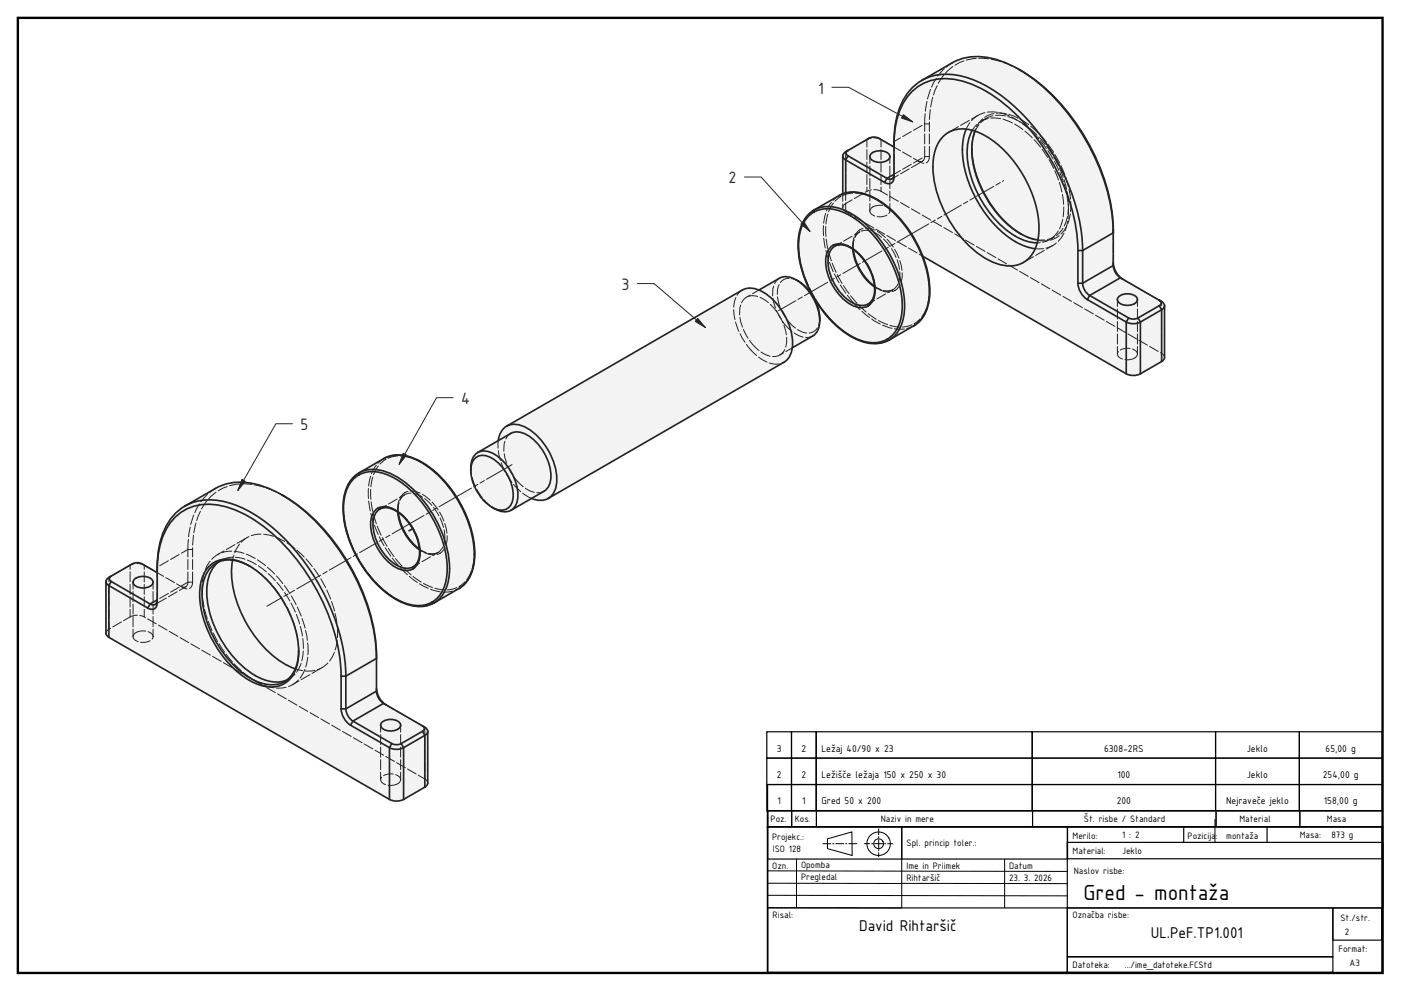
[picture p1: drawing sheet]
<svg xmlns="http://www.w3.org/2000/svg" width="420mm" height="297mm" viewBox="0 0 420 297" stroke-linecap="round" stroke-linejoin="round" font-family="sans-serif">
<path d="M5.4 5.4h409.2v286.2h-409.2z" fill="none" stroke="#000" stroke-width=".71"/>
<path d="M230.2 247.8h184.4v43.8h-184.4zM230.2 243.1v4.7" fill="none" stroke="#000" stroke-width=".5"/>
<g fill="none" stroke="#000" stroke-width=".35">
<path d="M230.2 243h7.1M230.2 247.8h40.2v9.7h-40.2zM237.4 243v4.7M237.6 243h7.1M244.8 243.3v4.2M270.4 247.8h49.7v9.7h-49.7zM309.7 243.3v4.2M320.1 252.5h94.6v19.6h-94.6zM320.2 247.8h94.3v9.6h-94.3zM364.7 243.3v4.2M364.9 243h24.8M389.8 243.3v4.2"/>
<path d="M390 243h24.3M230.2 272.1h89.9v19.3h-89.9zM320.1 272.1h79.6v14.7h-79.6zM399.7 272.1h14.7v9.7h-14.7zM320.1 286.8h79.6v4.6h-79.6z"/>
</g>
<g fill="none" stroke="#000" stroke-width=".3">
<path d="M230.2 235v12.8M230.2 243h7.1M237.4 243v4.7M237.6 243h7.1M238.9 257.3v14.8M244.8 243.3v4.2M245 243h64.5M248.2 251.4l7.3-2 .1 7-7.4-2zM249.3 252.9h-2.6M250.2 252.9h-.6M253.1 252.9h-2.5M254.1 252.9h-.6"/>
<path d="M257 252.9h-2.5M260.9 252.9h-1.7M261.8 252.9h-.5M263.5 255.5v1.4M263.5 248.3v2M263.5 250.7v.5M263.5 251.6v2.6M263.5 254.6v.5M264.8 252.2a1.47 1.47 0 0 0-2.6-.1 1.47 1.47 0 0 0 1.2 2.3 1.47 1.47 0 0 0 1.4-2.2M264.8 252.9h-2.6M265.7 252.9h-.5M266.5 251.1a3.5 3.5 0 0 0-6 0 3.5 3.5 0 0 0 2.9 5.3 3.5 3.5 0 0 0 3.2-5.1"/>
<path d="M267.8 252.9h-1.7M270.4 257.5v14.6h-40.2M301.3 257.5v14.6M309.7 243.3v4.2M309.8 243h54.7M364.4 245.5v7M364.7 243.3v4.2M364.9 243h24.8M389.8 243.3v4.2M390 243h24.3M230 261l90.3 .2M230 268.4l90.3 .1"/>
<path d="M230.2 264.7l40.2 .1M270.3 264.8l50 .1"/>
</g>
<path d="M355 247.8v4.7M380 247.8v4.7" fill="none" stroke="#010101" stroke-width=".35"/>
<path d="M245 243h64.5M309.8 243h54.7" fill="none" stroke="#000" stroke-width=".36"/>
<g fill="#f1f3f5">
<path d="M32.3 173.3l-.5 1v15.5l.5 1 84.5 48.8 1.1 .4h2l1.1-.4 6.4-3.7 .8-.8 .1-15.9-.2-.7-.7-.5-11.7-6.8a6.3 6.3 0 0 1-2.8-4.9v-9.8a56.9 56.9 0 0 0-8.9-28.6l2.7-1.6-.5-.8a26.3 26.3 0 0 1-2.6-18.3 9.3 9.3 0 0 1 4.1-5.5l7.9-4.5a11.7 11.7 0 0 1 11 1.4 31.3 31.3 0 0 1 10.3 10.3l5.4-3.1-.3-.7a10.7 10.7 0 0 1 0-8.3l1.3-1.2 6.1-3.5 .7-2.3 .8-1.2 1-.8 70.7-40.9 2-.5 1.4 .1 1.6 .4 6.2-3.5a6 6 0 0 1 6.2 1.2l1.6 1.3 1.4 1.7a29 29 0 0 1-3.2-18.4 9.5 9.5 0 0 1 4.3-6.2l8.6-4.9v-11.4l.5-.9 7.5-4.4 .9-.3h1l.9 .3 4.6 2.7a25.5 25.5 0 0 1 4.6-16.8l2.7-2.5 11.3-6.5a19.1 19.1 0 0 1 15.9 1 54.6 54.6 0 0 1 24.4 24.7 54.3 54.3 0 0 1 6.9 25.8v9.7l.5 1.4 .7 1.3 1.6 1.5 11.7 6.7 .6 .6 .2 .6v15.9l-.8 .9-6.4 3.6-1.1 .5h-2l-1.1-.5-61-35.2 .4 1.1a21 21 0 0 1 .1 16.3 8.6 8.6 0 0 1-3.2 3.4l-8.1 4.7a12.6 12.6 0 0 1-11.6-1.9 32.8 32.8 0 0 1-10.1-10.7 11.1 11.1 0 0 1 .7 9.8l-1.2 1.2-6.2 3.5-.4 1.7-.6 1.3-1.5 1.4-70.7 40.8-1.9 .6-1.5-.1-1.6-.5-6.1 3.6a5.9 5.9 0 0 1-6.2-1.2l-2.1-1.9-1.9-2.6-5.3 3.1a29.5 29.5 0 0 1 4.2 19.3 9.7 9.7 0 0 1-4.4 6.7l-7.9 4.6a11.7 11.7 0 0 1-11-1.4 33.2 33.2 0 0 1-12-13.3l-2.7 1.6-1-1.5a49.8 49.8 0 0 0-24.3-20.7 17.2 17.2 0 0 0-14.1 .7l-10.2 6a19.1 19.1 0 0 0-7.1 14.3l-.2 4.9-4.5-2.6-1-.3h-1l-.9 .3z" fill-rule="evenodd"/>
<path d="M273.7 27.3a15.4 15.4 0 0 1 15.9-2.7 46.3 46.3 0 0 1 21.5 17.1 59.9 59.9 0 0 1 12.2 33.4v9.8a6.3 6.3 0 0 0 2.8 4.9l11.7 6.7v15.5l-61-35.2-1.4-3-2-3.7 10.2-5.9a27.3 27.3 0 0 1-3.2-19 8.7 8.7 0 0 1 12.1-5.9 29.8 29.8 0 0 1 15.2 14.8 26.7 26.7 0 0 1 3.4 18.7 8.7 8.7 0 0 1-12.4 6.1 30.7 30.7 0 0 1-15.1-14.7l-10.2 5.9a28.8 28.8 0 0 0-13.8-11.9l-3.5-.6-2.5 .2v-9.9l11.7 6.8a1.73 1.73 0 0 0 2 .2 1.73 1.73 0 0 0 .8-1.8v-9a22.3 22.3 0 0 1 5.6-16.8z" fill-rule="evenodd"/>
<path d="M52.7 154.9a15.4 15.4 0 0 1 16-2.7 46.3 46.3 0 0 1 21.4 17 59.9 59.9 0 0 1 12.2 33.5v9.8a6.3 6.3 0 0 0 2.8 4.9l11.7 6.7v15.5l-84.1-48.6v-15.5l11.6 6.8a1.73 1.73 0 0 0 2 .2 1.73 1.73 0 0 0 .8-1.9v-9a22.3 22.3 0 0 1 5.6-16.7z" fill-rule="evenodd"/>
<path d="M151.9 127.8l70.7-40.9a7 7 0 0 1 7.5 1.4 19.2 19.2 0 0 1 7.5 15.9l-.4 1.7-.6 1.3-1.5 1.4-70.7 40.8a7.2 7.2 0 0 0 2.5-7.6 19 19 0 0 0-10.3-14.2 5.6 5.6 0 0 0-4.7 .2z" fill-rule="evenodd"/>
<path d="M105.9 143.1a8.7 8.7 0 0 1 9.9-1.7 29.9 29.9 0 0 1 14.9 14.3 27.3 27.3 0 0 1 3.5 19.5 8.9 8.9 0 0 1-12.5 5.9 30 30 0 0 1-15-14.8 25.9 25.9 0 0 1-2.9-19 8.3 8.3 0 0 1 11.3-5.4 28.9 28.9 0 0 1 15.2 14.4 27.1 27.1 0 0 1 3.3 18.5 8.3 8.3 0 0 1-10.9 6.3 27.2 27.2 0 0 1-15.1-13.2l-.9-1.6a27.6 27.6 0 0 1-3.3-18.3 10.6 10.6 0 0 1 2.5-4.9z" fill-rule="evenodd"/>
<path d="M106.3 143.3a9.1 9.1 0 0 1 10-.9 32.3 32.3 0 0 1 16 18.6 22.5 22.5 0 0 1 .9 15 8.2 8.2 0 0 1-10.5 5.1 27.2 27.2 0 0 1-15.1-13.2l-.9-1.6 5.8-3.4a10.2 10.2 0 0 1-.4-9.4 4.4 4.4 0 0 1 6-.9 16 16 0 0 1 7.8 14.2 4.3 4.3 0 0 1-2.3 3.8 4.3 4.3 0 0 1-4.5-.3 15.2 15.2 0 0 1-6.6-7.4l-5.8 3.4a25.9 25.9 0 0 1-2.9-19 9.4 9.4 0 0 1 2.5-4z" fill-rule="evenodd"/>
<path d="M62.4 170.1a8.2 8.2 0 0 1 9.3-1.9 29.4 29.4 0 0 1 15.8 17.1 21.4 21.4 0 0 1 .9 16 8 8 0 0 1-10.7 4 29 29 0 0 1-15.1-15.7 24 24 0 0 1-2.1-16.1l.5-1.3z" fill-rule="evenodd"/>
<path d="M55.4 151.7l9.2-5.3a17.7 17.7 0 0 1 15.6-.2 51.8 51.8 0 0 1 23.1 21.1 59.5 59.5 0 0 1 9.6 30.1l-9.2 5.3a61.7 61.7 0 0 0-14.5-37 44.9 44.9 0 0 0-20.1-14.9 17 17 0 0 0-13.7 .9z" fill-rule="evenodd"/>
<path d="M276.4 24.1l9.2-5.3a17.7 17.7 0 0 1 15.5-.2 51.8 51.8 0 0 1 23.2 21.1 59.5 59.5 0 0 1 9.6 30.1l-9.2 5.3a61.7 61.7 0 0 0-14.6-36.9 44.9 44.9 0 0 0-20.1-14.9 17 17 0 0 0-13.6 .8z" fill-rule="evenodd"/>
<path d="M242.7 64.6a9 9 0 0 1 9.6-1.2 30.8 30.8 0 0 1 15.7 16.9 24.1 24.1 0 0 1 1.6 17 8.3 8.3 0 0 1-11.2 4.8 27.9 27.9 0 0 1-12.9-10.8l-1.5-2.3 5.8-3.3a13.3 13.3 0 0 0 7.9 6.5 4.2 4.2 0 0 0 4.7-4.7 15.7 15.7 0 0 0-9-14.2 4.1 4.1 0 0 0-5.7 3.7 13 13 0 0 0 1.3 7.2l-5.8 3.3a26.7 26.7 0 0 1-3.1-18.6 9.5 9.5 0 0 1 2.6-4.3z" fill-rule="evenodd"/>
<path d="M244.1 63l7.5-4.3a10.9 10.9 0 0 1 10.5 .7 34.7 34.7 0 0 1 16.6 28.8 10.9 10.9 0 0 1-4.6 9.4l-7.5 4.3a10.9 10.9 0 0 0 4.7-9.4 34.7 34.7 0 0 0-16.6-28.8 10.9 10.9 0 0 0-10.6-.7z" fill-rule="evenodd"/>
<path d="M107.7 141.7l7.4-4.2a10.8 10.8 0 0 1 10.8 .8 34.6 34.6 0 0 1 16.3 29.1 10.6 10.6 0 0 1-4.6 9l-7.4 4.3a10.6 10.6 0 0 0 4.6-9 34.9 34.9 0 0 0-12.4-26.4 15.3 15.3 0 0 0-12.7-4.4z" fill-rule="evenodd"/>
<path d="M112.6 152.9a5 5 0 0 1 6.4 .2 16.1 16.1 0 0 1 6.9 13.7 4.3 4.3 0 0 1-2.3 3.8 4.3 4.3 0 0 1-4.5-.3 15.2 15.2 0 0 1-6.6-7.4l.6-.3a9.9 9.9 0 0 1-.3-9 4.3 4.3 0 0 1 6-.4 15.5 15.5 0 0 1 6.9 13.7 3.8 3.8 0 0 1-5.8 3 14.2 14.2 0 0 1-6.8-7.3l-.6 .3a10.2 10.2 0 0 1-.4-9.4z" fill-rule="evenodd"/>
<path d="M64.8 169.1a6.2 6.2 0 0 1 5-1.2 29.8 29.8 0 0 0 5.1 20.6 28.8 28.8 0 0 0 13.7 12 5.6 5.6 0 0 1-7 3.8 21.8 21.8 0 0 1-13.4-9.6 29.4 29.4 0 0 1-6.1-19.7 10.2 10.2 0 0 1 2.7-5.9z" fill-rule="evenodd"/>
<path d="M292.5 39.3a29.8 29.8 0 0 1 15.2 14.8 28.8 28.8 0 0 1 3.6 17.8 18 18 0 0 1-10.9-6.5 31.9 31.9 0 0 1-8.9-22.2l.4-2z" fill-rule="evenodd"/>
<path d="M69.8 167.9a18.1 18.1 0 0 1 10.9 6.6 31.9 31.9 0 0 1 8.8 22.1l-.3 2-.6 1.9a29.8 29.8 0 0 1-15.3-14.8 28.8 28.8 0 0 1-3.5-17.8z" fill-rule="evenodd"/>
<path d="M283.6 64.2l8.9-5.1a30.4 30.4 0 0 0 15 14.8l3 .6a8.3 8.3 0 0 1-10.7 4.8 27.7 27.7 0 0 1-14.8-12.6z" fill-rule="evenodd"/>
<path d="M143.3 135.6l9.9-5.7a6.1 6.1 0 0 1 6.8 1.8 14.6 14.6 0 0 1 5 12.9 4.1 4.1 0 0 1-1.8 2.6l-9.9 5.8a6.1 6.1 0 0 0 1.8-6.8 14.6 14.6 0 0 0-8.6-10.8 4.1 4.1 0 0 0-3.2 .2z" fill-rule="evenodd"/>
<path d="M282.9 40.8a8.2 8.2 0 0 1 6.9-2.1 21.7 21.7 0 0 0 .6 15.6l2.1 4.8-8.9 5.1a27.3 27.3 0 0 1-3.2-19l1.3-2.9z" fill-rule="evenodd"/>
<path d="M227.6 86.9l6.2-3.5a5.4 5.4 0 0 1 5.9 1.1 15.1 15.1 0 0 1 6 13.1l-.7 1.9-.8 .9-6.6 3.8a18.8 18.8 0 0 0-10-17.3z" fill-rule="evenodd"/>
<path d="M326.8 88.6l9.2-5.3 11.7 6.7a.86 .86 0 0 1 .5 .8 .86 .86 0 0 1-.5 .8l-6.4 3.7-.9 .3h-1l-.9-.3z" fill-rule="evenodd"/>
<path d="M105.8 216.1l9.2-5.3 11.7 6.8a.86 .86 0 0 1 .6 .8 .86 .86 0 0 1-.6 .8l-6.4 3.7-.9 .3h-1l-.9-.3z" fill-rule="evenodd"/>
<path d="M273.5 26.4a15.6 15.6 0 0 1 16.5-3.1 45.8 45.8 0 0 1 21.5 16.6 61.4 61.4 0 0 1 13.2 35.2h-1.4a60.6 60.6 0 0 0-15.3-37.3 41.7 41.7 0 0 0-20.3-13.7 14.6 14.6 0 0 0-18.4 10.6 29.1 29.1 0 0 0-1.2 8.6 23.5 23.5 0 0 1 5.4-16.9z" fill-rule="evenodd"/>
<path d="M52.5 153.9a15.6 15.6 0 0 1 16.6-3.1 45.8 45.8 0 0 1 21.5 16.7 61.4 61.4 0 0 1 13.1 35.2h-1.4a60.6 60.6 0 0 0-15.2-37.3 41.7 41.7 0 0 0-20.3-13.7 14.6 14.6 0 0 0-18.5 10.6 29.1 29.1 0 0 0-1.2 8.5 23.5 23.5 0 0 1 5.4-16.9z" fill-rule="evenodd"/>
<path d="M253.9 45.4l7.2-4.2 1.5-.1 .9 .3 4.6 2.7v8.1l-2.1 1.3-11.7-6.8a.83 .83 0 0 1-.4-1.3z" fill-rule="evenodd"/>
<path d="M33 173l7.2-4.2 1.4-.1 1 .3 4.5 2.6v8.2l-2.1 1.2-11.6-6.7a.83 .83 0 0 1-.4-1.3z" fill-rule="evenodd"/>
<path d="M121 224.1l6.4-3.7v15.5l-6.4 3.7z" fill-rule="evenodd"/>
<path d="M342 96.5l6.4-3.6v15.5l-6.4 3.6z" fill-rule="evenodd"/>
<path d="M113.1 162.6l7.5-4.3a15.7 15.7 0 0 0 5.2 6.5 4.6 4.6 0 0 1-3.1 5.5 9 9 0 0 1-7.6-4.4z" fill-rule="evenodd"/>
<path d="M103.7 202.7l9.2-5.3v9.8l-9.2 5.3z" fill-rule="evenodd"/>
<path d="M324.7 75.1l9.2-5.3v9.8l-9.2 5.3z" fill-rule="evenodd"/>
<path d="M250.4 85.3l7.4-4.2 1.4 2 1.9 2a2.18 2.18 0 0 1 1.1 2.9 3.8 3.8 0 0 1-5.5 3.2 13.7 13.7 0 0 1-6.3-5.9z" fill-rule="evenodd"/>
<path d="M143.1 147.3l9-5.2a10.4 10.4 0 0 1 1.3 8.8 3.5 3.5 0 0 1-5 1.6 12.3 12.3 0 0 1-5.3-5.2z" fill-rule="evenodd"/>
<path d="M63.2 170.1l2.4-1.7a11.7 11.7 0 0 0-3.5 10.6 31.9 31.9 0 0 0 15.4 24 10.3 10.3 0 0 0 8.5 .8 8.6 8.6 0 0 1-8.8 .5 30.5 30.5 0 0 1-15.5-19.1 18.2 18.2 0 0 1 .3-13.4z" fill-rule="evenodd"/>
<path d="M337.8 96.5l1.1 .4 1.3 .1 1.8-.5v15.5l-1.1 .5h-2l-1.1-.5z" fill-rule="evenodd"/>
<path d="M116.8 224.1l1.8 .5 1.3-.1 1.1-.4v15.5l-1.1 .4h-2l-1.1-.4z" fill-rule="evenodd"/>
<path d="M150.9 128.6a5.3 5.3 0 0 1 6.7-.5 18.9 18.9 0 0 1 9.3 17.3 5 5 0 0 1-7.5 4l3.8-2.2a6.1 6.1 0 0 0 1.8-6.7 14.6 14.6 0 0 0-8.6-10.9 4.1 4.1 0 0 0-3.2 .3l-3.8 2.2 .4-1.6z" fill-rule="evenodd"/>
<path d="M249.8 74.2a4.8 4.8 0 0 1 6 .5l.4 2.7 .8 2.1-7.4 4.3a9.9 9.9 0 0 1-.3-9z" fill-rule="evenodd"/>
<path d="M113.3 153a4.8 4.8 0 0 1 6 .5l.3 2 1 2.8-7.5 4.3a9.9 9.9 0 0 1-.3-9z" fill-rule="evenodd"/>
<path d="M142.6 137.2a4.6 4.6 0 0 1 5.7 .6l1.4 1.3 1.4 1.6-8.8 5.1a9 9 0 0 1-.2-8z" fill-rule="evenodd"/>
<path d="M242.4 64.4a8.6 8.6 0 0 1 9.4-1.9 30 30 0 0 1 15.9 15.4 27.7 27.7 0 0 1 3.2 17.6 9 9 0 0 1-12.7 6.8 29.1 29.1 0 0 1-14.2-13.3l1 1.5a30.5 30.5 0 0 0 12.1 11.1 9.3 9.3 0 0 0 10.5-1.2 13.8 13.8 0 0 0 2.8-11.7 34.9 34.9 0 0 0-15.4-24 11 11 0 0 0-11.3-.9 11.1 11.1 0 0 0-4.2 9.5 32.1 32.1 0 0 0 3.6 14.2 27.6 27.6 0 0 1-3.3-18.3 10.6 10.6 0 0 1 2.6-4.8z" fill-rule="evenodd"/>
<path d="M103.7 212.5l9.2-5.3 .2 1.2 .6 1.1 1.3 1.3-9.2 5.3-.9-.7-.7-1.1z" fill-rule="evenodd"/>
<path d="M324.7 84.9l9.2-5.3 .4 1.8 .8 1.1 .9 .8-9.2 5.3-.9-.8-.8-1.1z" fill-rule="evenodd"/>
<path d="M62.4 170.1a8.2 8.2 0 0 1 9.3-1.9l3.2 1.5a9.7 9.7 0 0 0-10.9-.3 12.2 12.2 0 0 0-3.3 11.1 32 32 0 0 0 15.4 23.3 9.1 9.1 0 0 0 9.9 0 10.6 10.6 0 0 0 3.6-8.7 11 11 0 0 1-4.4 9.8 10.4 10.4 0 0 1-10.5-1 32.8 32.8 0 0 1-14.8-25.7 12.1 12.1 0 0 1 2.5-8.1z" fill-rule="evenodd"/>
<path d="M142.4 136.4a4.4 4.4 0 0 1 5.9-.3 14.8 14.8 0 0 1 6.8 14.2 4 4 0 0 1-6.1 2.5l-1.4-.8a3.8 3.8 0 0 0 5.8-1.1 11.3 11.3 0 0 0-2-9.9 9.2 9.2 0 0 0-6.8-4.5 3.9 3.9 0 0 0-3.4 4.5l.3-3z" fill-rule="evenodd"/>
<path d="M293.5 58.5l1.4-.8a27.2 27.2 0 0 0 13.8 13.6l2.6 .6-.2 .9a17.8 17.8 0 0 1-12.2-6.6l-3.3-4.2z" fill-rule="evenodd"/>
<path d="M292.5 59.1l1-.6a27.3 27.3 0 0 0 14.4 13.8l3.2 .5-.6 1.7a20.5 20.5 0 0 1-12.1-7l-3.6-4.6z" fill-rule="evenodd"/>
<path d="M291.6 39.1l.9 .2a19.7 19.7 0 0 0 .5 14l1.9 4.4-1.4 .8a24.3 24.3 0 0 1-2.8-17.3z" fill-rule="evenodd"/>
<path d="M289.8 38.7l1.8 .4a17.6 17.6 0 0 0-.6 13.1l1 3.2 1.5 3.1-1 .6a26.7 26.7 0 0 1-3.2-19z" fill-rule="evenodd"/>
<path d="M249.3 73.9a5.6 5.6 0 0 1 6.9 1 15.9 15.9 0 0 1 6.1 13.6 4.2 4.2 0 0 1-6.5 3.1 15 15 0 0 1-6-5.9l.6-.4a13 13 0 0 0 7.1 6.2 4 4 0 0 0 4.8-4.7v-1v.2a16.3 16.3 0 0 0-6.5-11.3l.1 .1a5.4 5.4 0 0 0-5.5-1 6 6 0 0 0-1.9 6.5l1.1 3.5-.6 .4a11 11 0 0 1-.8-9z" fill-rule="evenodd"/>
<path d="M254.3 46.7l11.7 6.8-.7 1.2-11.7-6.8z" fill-rule="evenodd"/>
<path d="M326.8 88.6l11.7 6.7-.7 1.2-11.7-6.7z" fill-rule="evenodd"/>
<path d="M105.8 216.1l11.7 6.8-.7 1.2-11.7-6.7z" fill-rule="evenodd"/>
<path d="M33.4 174.3l11.6 6.7-.7 1.3-11.6-6.8z" fill-rule="evenodd"/>
<path d="M142.3 145.8l8.8-5.1 1 1.4-9 5.2z" fill-rule="evenodd"/>
<path d="M114.5 216.6a4 4 0 0 1 5.6 .4 2 2 0 0 1-2.4 2.1 3 3 0 0 1-3.5-1.7z" fill-rule="evenodd"/>
<path d="M40.4 173.5a4 4 0 0 1 5.4 .7 1.69 1.69 0 0 1-1.6 1.9 3.7 3.7 0 0 1-4.2-1.2 1.17 1.17 0 0 1 .4-1.4z" fill-rule="evenodd"/>
<path d="M261.4 46a4 4 0 0 1 5.4 .6 1.69 1.69 0 0 1-1.6 1.9 3.7 3.7 0 0 1-4.3-1.2 1.17 1.17 0 0 1 .5-1.3z" fill-rule="evenodd"/>
<path d="M335.4 89a4 4 0 0 1 5.6 .4 2 2 0 0 1-2.3 2.1 3 3 0 0 1-3.6-1.7z" fill-rule="evenodd"/>
<path d="M257.2 79.4l2.1-1.2 2 3.8 1 3.8-2.1-1.9-2.2-2.9 1.4 2 .8 .9-3-4.5 .8 1.6z" fill-rule="evenodd"/>
<path d="M120.7 158.2l2.1-1.2 .5 .7a15.9 15.9 0 0 1 2.5 6.9l-.3-.2a15.9 15.9 0 0 1-4.8-6.2z" fill-rule="evenodd"/>
<path d="M249.6 83.8l7.4-4.3 .8 1.6-7.4 4.2z" fill-rule="evenodd"/>
<path d="M102.3 202.7h1.4v9.8h-1.4z" fill-rule="evenodd"/>
<path d="M323.3 75.1h1.4v9.8h-1.4z" fill-rule="evenodd"/>
<path d="M128.3 219.2v15.5l-.2 .7-.7 .5v-15.5l.7-.5z" fill-rule="evenodd"/>
<path d="M31.8 174.3l.2 .7 .7 .5v15.5l-.7-.5-.2-.7z" fill-rule="evenodd"/>
<path d="M349.2 91.6v15.5l-.2 .7-.6 .6v-15.5l.6-.6z" fill-rule="evenodd"/>
<path d="M243.2 87.5l5.8-3.3 .8 1.5-5.8 3.3z" fill-rule="evenodd"/>
<path d="M136.9 148.9l5.4-3.1 .8 1.5-5.3 3.1z" fill-rule="evenodd"/>
<path d="M120.3 222.9l6.4-3.7 .7 1.2-6.4 3.7z" fill-rule="evenodd"/>
<path d="M341.3 95.3l6.4-3.7 .7 1.3-6.4 3.6z" fill-rule="evenodd"/>
<path d="M84.6 148.4a59.2 59.2 0 0 1 24.4 29.7 50.5 50.5 0 0 1 3.9 19.3 61.8 61.8 0 0 0-14-36.3 52.1 52.1 0 0 0-14.3-12.7z" fill-rule="evenodd"/>
<path d="M305.6 20.8a59.2 59.2 0 0 1 24.5 29.9 50.5 50.5 0 0 1 3.8 19.1 61.8 61.8 0 0 0-14-36.3 52.1 52.1 0 0 0-14.3-12.7z" fill-rule="evenodd"/>
<path d="M252.7 46.7l.3 .7 .6 .5v9.9l-.9 .3z" fill-rule="evenodd"/>
<path d="M251.6 58.7a10.2 10.2 0 0 1 9.9 .2 33.8 33.8 0 0 1 15.7 19 21 21 0 0 1 .1 16.3 8.6 8.6 0 0 1-3.2 3.4 10.9 10.9 0 0 0 4.6-9.4 34.7 34.7 0 0 0-16.6-28.8 10.9 10.9 0 0 0-10.5-.7z" fill-rule="evenodd"/>
<path d="M115.1 137.5a11 11 0 0 1 10.9 .7 34.4 34.4 0 0 1 16.4 28.7 10.9 10.9 0 0 1-4.8 9.5 10.6 10.6 0 0 0 4.6-9 34.9 34.9 0 0 0-12.4-26.4 15.3 15.3 0 0 0-12.6-4.4z" fill-rule="evenodd"/>
<path d="M323.3 84.9h1.4l.4 1.8 .8 1.1 .9 .8-.7 1.2a6.3 6.3 0 0 1-2.8-4.9z" fill-rule="evenodd"/>
<path d="M102.3 212.5h1.4l.5 1.8 .7 1.1 .9 .7-.7 1.3a6.3 6.3 0 0 1-2.8-4.9z" fill-rule="evenodd"/>
<path d="M119.5 153.6l1.8 1.6 1.5 1.8-2.1 1.2-.7-2z" fill-rule="evenodd"/>
<path d="M255.9 74.8l2 1.8 1.4 1.6-2.1 1.2-.7-2z" fill-rule="evenodd"/>
<path d="M117.5 222.9l1.4 .3 1.4-.3 .7 1.2-1.8 .5-1.9-.2-.5-.3z" fill-rule="evenodd"/>
<path d="M338.5 95.3l1.4 .3 1.4-.3 .7 1.2-1.8 .5-1.9-.2-.5-.3z" fill-rule="evenodd"/>
<path d="M266 53.5a1.29 1.29 0 0 0 1.5 .1 1.29 1.29 0 0 0 .6-1.4 2.52 2.52 0 0 1-1 2.8h-1.2l-.6-.3z" fill-rule="evenodd"/>
<path d="M45 181a1.29 1.29 0 0 0 1.5 .2 1.29 1.29 0 0 0 .6-1.4 2.52 2.52 0 0 1-1 2.8l-1.1-.1-.7-.2z" fill-rule="evenodd"/>
<path d="M238.8 83.9a13.9 13.9 0 0 1 7 12.2 15.6 15.6 0 0 0-7-12.2z" fill-rule="evenodd"/>
<path d="M253.2 45.8l1.1-.7a.86 .86 0 0 0-.6 .8 .86 .86 0 0 0 .6 .8l-.7 1.2-.6-.5a1.13 1.13 0 0 1 .2-1.6z" fill-rule="evenodd"/>
<path d="M32.3 173.3l1.1-.6a.86 .86 0 0 0-.6 .8 .86 .86 0 0 0 .6 .8l-.7 1.2-.7-.5a1.13 1.13 0 0 1 .3-1.7z" fill-rule="evenodd"/>
<path d="M126.7 217.6l.7 .4a1.29 1.29 0 0 1 .9 1.2 1.29 1.29 0 0 1-.9 1.2l-.7-1.2a.86 .86 0 0 0 .6-.8 .86 .86 0 0 0-.6-.8z" fill-rule="evenodd"/>
<path d="M347.7 90l.7 .4a1.29 1.29 0 0 1 .8 1.2 1.29 1.29 0 0 1-.8 1.3l-.7-1.3a.86 .86 0 0 0 .5-.8 .86 .86 0 0 0-.5-.8z" fill-rule="evenodd"/>
<path d="M120.6 158.3l.1-.1a19.5 19.5 0 0 0 5.1 6.6 15.5 15.5 0 0 1-5.2-6.5z" fill-rule="evenodd"/>
<path d="M294.9 57.7l.1-.1a31.5 31.5 0 0 0 11.1 12.5 29.6 29.6 0 0 1-11.2-12.4z" fill-rule="evenodd"/>
<path d="M266 53.5l2.1-1.3a1.29 1.29 0 0 1-.6 1.4 1.29 1.29 0 0 1-1.5-.1z" fill-rule="evenodd"/>
<path d="M45 181l2.1-1.2a1.29 1.29 0 0 1-.6 1.4 1.29 1.29 0 0 1-1.5-.2z" fill-rule="evenodd"/>
<path d="M257.8 81.1l.2-.1 1.8 2.4 2.5 2.6-2.4-2z" fill-rule="evenodd"/>
<path d="M249 84.2l.6-.4 .8 1.5-.6 .4z" fill-rule="evenodd"/>
<path d="M291.4 44.7a32.1 32.1 0 0 0 3.5 13 28.2 28.2 0 0 1-3.5-13z" fill-rule="evenodd"/>
<path d="M255.8 74.7l1.4 4.7-.2 .1-.8-2.1z" fill-rule="evenodd"/>
<path d="M119.3 153.5l1.4 4.7-.1 .1-1-2.8z" fill-rule="evenodd"/>
<path d="M112.9 206.3a6.3 6.3 0 0 0 2.8 4.9 4.8 4.8 0 0 1-2.8-4.9z" fill-rule="evenodd"/>
<path d="M333.9 78.8a6.3 6.3 0 0 0 2.8 4.9 4.8 4.8 0 0 1-2.8-4.9z" fill-rule="evenodd"/>
<path d="M257 79.5l.2-.1 .8 1.6-.2 .1z" fill-rule="evenodd"/>
<path d="M243.1 87.5l.9 1.5z" fill-rule="evenodd"/>
<path d="M243 87.6l.6 .8z" fill-rule="evenodd"/>
</g>
<g fill="none" stroke="#212529" stroke-width=".5">
<path d="M276.4 24.1a17.7 17.7 0 0 0-7.9 13.4l-.4 4.9v10.7a1.73 1.73 0 0 1-.8 1.8 1.73 1.73 0 0 1-2-.2M276.4 24.1a17.6 17.6 0 0 1 15.3-.2 51.9 51.9 0 0 1 23.6 21.5 59.3 59.3 0 0 1 9.4 29.7M289.8 38.7a19.7 19.7 0 0 0-.2 13.2 34.3 34.3 0 0 0 16.4 21.3l2.3 .9 2.2 .4M291.6 39.1a18.9 18.9 0 0 0 0 15.1 30.7 30.7 0 0 0 14.6 17.5l2.5 .8 2.4 .3M292.5 39.3a18.2 18.2 0 0 0 0 12.3 30.5 30.5 0 0 0 15.5 19.4l3.3 .9M305.6 20.8a59.2 59.2 0 0 1 24.5 29.9 50.8 50.8 0 0 1 3.8 18.3M305.6 20.8a61.8 61.8 0 0 1 24.4 30.3 52.1 52.1 0 0 1 3.9 18.7M305.6 20.8a21.9 21.9 0 0 0-17.8-3l-2.2 1-9.2 5.3M251.6 58.7a11 11 0 0 1 10.8 .7 34.4 34.4 0 0 1 16.4 28.6 10.9 10.9 0 0 1-4.7 9.6M251.6 58.7a10.9 10.9 0 0 1 10.5 .7 34.7 34.7 0 0 1 16.6 28.8 10.9 10.9 0 0 1-4.6 9.4M251.6 58.7l-7.5 4.3M252.7 46.7l.3 .7 .6 .5"/>
<path d="M252.7 46.7v11.4M253.6 47.9l11.7 6.8M253.6 47.9v9.9M254.3 45.1a.86 .86 0 0 0-.6 .8 .86 .86 0 0 0 .6 .8M254.3 46.7l11.7 6.8M254.3 46.7l-.7 1.2M261.4 46a4 4 0 0 1 5.4 .6 1.69 1.69 0 0 1-1.6 1.9 3.7 3.7 0 0 1-4.3-1.2 1.17 1.17 0 0 1 .5-1.3zM266 53.5l2.1-1.3a1.29 1.29 0 0 1-.6 1.4 1.29 1.29 0 0 1-1.5-.1zM266 53.5l-.7 1.2M268.1 43.3a21.9 21.9 0 0 1 5.6-16 15.4 15.4 0 0 1 15.9-2.7 46.3 46.3 0 0 1 21.5 17.1 59.9 59.9 0 0 1 12.2 33.4M268.1 44.1l-4.6-2.7-.9-.3h-1l-.9 .3-7.1 4.1-.6 .6-.3 .6M282.9 40.8a8.8 8.8 0 0 1 9.2-1.6 30 30 0 0 1 15.9 15.4 27.7 27.7 0 0 1 3.2 17.6 8.7 8.7 0 0 1-12.4 6.8 29.9 29.9 0 0 1-14.9-14.3 27.3 27.3 0 0 1-3.5-19.5l1.3-2.9z"/>
<path d="M291.4 44.7a32.9 32.9 0 0 0 14.7 25.4M242.1 65.1a8.5 8.5 0 0 1 9.4-2 29.3 29.3 0 0 1 15.5 15.1 27.1 27.1 0 0 1 3.2 17.2 8.5 8.5 0 0 1-11.7 6.8 29.3 29.3 0 0 1-15.5-15.1 27.1 27.1 0 0 1-3.1-17.2 10.5 10.5 0 0 1 2.2-4.8zM244.1 63a10.9 10.9 0 0 0-4.8 9.6 31 31 0 0 0 4.3 15.8M244.1 63a10.9 10.9 0 0 1 10.6 .7 34.7 34.7 0 0 1 16.6 28.8 10.9 10.9 0 0 1-4.7 9.4M249.1 74.1a5.3 5.3 0 0 1 6.9 .6 16.1 16.1 0 0 1 6.4 13.3 4.2 4.2 0 0 1-6.4 3.7 15.8 15.8 0 0 1-8.3-14.4 5.2 5.2 0 0 1 1.4-3.2zM249.9 74.2a5.1 5.1 0 0 1 6.4 .9 15.3 15.3 0 0 1 5.8 13.3 3.7 3.7 0 0 1-5.4 2.8 14.6 14.6 0 0 1-8.2-14.7l.6-1.3zM255.8 74.7a15.9 15.9 0 0 0 6.5 11.3M255.9 74.8a16.4 16.4 0 0 0 6.4 11M276.8 76.8l61 35.2M323.3 75.1v9.8M323.3 75.1h1.4M324.7 75.1v9.8"/>
<path d="M333.9 69h.1M333.9 78.8a6.3 6.3 0 0 0 2.8 4.9M333.9 69.8h.1M333.9 79.6l.2 1.2 .6 1.2 1.3 1.3M333.9 69v10.6M333.9 69.8l-9.2 5.3M333.9 79.6l-9.2 5.3M238.8 83.9a15.6 15.6 0 0 1 7 12.2M238.8 83.9a5 5 0 0 0-5-.5l-6.2 3.5M238.8 83.9a13.9 13.9 0 0 1 7 12.2M244.3 89.7a28.1 28.1 0 0 0 15 12.9 9.6 9.6 0 0 0 7.3-.7M245.8 96.1a5 5 0 0 1-2 4.6l-6.2 3.5"/>
<path d="M274.1 97.6l-7.5 4.3M323.3 84.9a6.3 6.3 0 0 0 2.8 4.9M323.3 84.9h1.4M324.7 84.9l.2 1.2 .6 1.2 1.3 1.3M326.1 89.8l11.7 6.7M326.8 88.6l11.7 6.7M326.8 88.6l-.7 1.2M335.4 89a4 4 0 0 1 5.6 .4 2 2 0 0 1-2.3 2.1 3 3 0 0 1-3.6-1.7zM336 83.3l12.4 7.1 .6 .6 .2 .6M336 83.3l-9.2 5.3M337.8 96.5l1.1 .4 1.3 .1 1.8-.5M337.8 96.5v15.5"/>
<path d="M338.5 95.3l1.4 .3 1.4-.3M338.5 95.3l-.7 1.2M341.3 95.3l.7 1.2M342 96.5v15.5M347.7 90a.86 .86 0 0 1 .5 .8 .86 .86 0 0 1-.5 .8M347.7 91.6l-6.4 3.7M347.7 91.6l.7 1.3M348.4 92.9l-6.4 3.6M348.4 92.9v15.5M349.2 91.6l-.2 .7-.6 .6M349.2 91.6v15.5l-.2 .7-.6 .6M337.8 112l1.8 .5h1.3l1.1-.5"/>
<path d="M348.4 108.4l-6.4 3.6M115.1 137.5a11.4 11.4 0 0 1 11.4 1 34.6 34.6 0 0 1 15.9 28.4 10.9 10.9 0 0 1-4.8 9.5M115.1 137.5a10.8 10.8 0 0 1 10.8 .8 34.6 34.6 0 0 1 16.3 29.1 10.6 10.6 0 0 1-4.6 9M115.1 137.5l-7.4 4.2M143.3 135.6a6.1 6.1 0 0 1 6.8 1.8 14.6 14.6 0 0 1 5 12.9 4.1 4.1 0 0 1-1.8 2.7M143.3 135.6a5.4 5.4 0 0 0-2.1 5.4M143.3 135.6l9.9-5.7a6.1 6.1 0 0 1 6.8 1.8 14.6 14.6 0 0 1 5 12.9 4.1 4.1 0 0 1-1.8 2.6l-9.9 5.8M151.9 127.8a7.2 7.2 0 0 1 7.8 1.6 19 19 0 0 1 7.2 16 5.6 5.6 0 0 1-2.5 4M151.9 127.8l-1 .8-.8 1.2-.7 2.3M151.9 127.8l70.7-40.9a7.2 7.2 0 0 1 7.8 1.7 19 19 0 0 1 7.2 16 5.6 5.6 0 0 1-2.5 4l-70.7 40.8M55.4 151.7a17.7 17.7 0 0 0-7.9 13.4l-.4 4.9v10.6a1.73 1.73 0 0 1-.8 1.9 1.73 1.73 0 0 1-2-.2M55.4 151.7a17.6 17.6 0 0 1 15.4-.3 51.9 51.9 0 0 1 23.5 21.6 59.3 59.3 0 0 1 9.4 29.7"/>
<path d="M84.6 148.4a59.2 59.2 0 0 1 24.5 29.9 50.8 50.8 0 0 1 3.8 18.2v10.7M84.6 148.4a61.8 61.8 0 0 1 24.4 30.2 52.1 52.1 0 0 1 3.9 18.8l-9.2 5.3M84.6 148.4a21.9 21.9 0 0 0-17.8-3l-2.2 1-9.2 5.3M105.7 143.9a8.5 8.5 0 0 1 9.4-2 29.3 29.3 0 0 1 15.5 15.1 27.1 27.1 0 0 1 3.1 17.2 8.5 8.5 0 0 1-11.6 6.8 29.3 29.3 0 0 1-15.5-15.1 27.1 27.1 0 0 1-3.2-17.2 10.5 10.5 0 0 1 2.3-4.8zM107.7 141.7a10.9 10.9 0 0 0-4.8 9.7 34.5 34.5 0 0 0 16.4 28.6 11 11 0 0 0 10.9 .7M107.7 141.7a10.8 10.8 0 0 1 10.7 .9 34.6 34.6 0 0 1 16.4 29.1 10.6 10.6 0 0 1-4.6 9M112.7 152.8a5.3 5.3 0 0 1 6.8 .7 16.1 16.1 0 0 1 6.4 13.3 4.2 4.2 0 0 1-6.4 3.7 15.8 15.8 0 0 1-8.3-14.4 5.2 5.2 0 0 1 1.5-3.3zM113.3 153a4.6 4.6 0 0 1 6 .5 15.5 15.5 0 0 1 6.4 13.4 3.8 3.8 0 0 1-5.9 3 14.7 14.7 0 0 1-7.7-14.7l.7-1.5zM119.3 153.5a15.9 15.9 0 0 0 6.5 11.3M119.5 153.6a16.4 16.4 0 0 0 6.3 11M123.8 158.5l-1.1 .6M141.2 141a14 14 0 0 0 6.4 11"/>
<path d="M141.2 141a3.8 3.8 0 0 1 4.5-4.4 12.9 12.9 0 0 1 7.9 13.7 3.5 3.5 0 0 1-5.1 2.2l-.9-.5M147.6 152a5.6 5.6 0 0 0 5.7 1M159.4 149.4l1.6 .5 1.5 .1 1.9-.6M31.8 174.3l.2 .7 .7 .5M31.8 174.3v15.5l.2 .7 .7 .5M32.7 175.5v15.5M32.7 175.5l11.6 6.8M33.4 172.7a.86 .86 0 0 0-.6 .8 .86 .86 0 0 0 .6 .8M33.4 174.3l11.6 6.7M33.4 174.3l-.7 1.2M40.4 173.5a4 4 0 0 1 5.4 .7 1.69 1.69 0 0 1-1.6 1.9 3.7 3.7 0 0 1-4.2-1.2 1.17 1.17 0 0 1 .4-1.4zM47.1 170.8a21.9 21.9 0 0 1 5.6-15.9 15.4 15.4 0 0 1 16-2.7 46.3 46.3 0 0 1 21.4 17 59.9 59.9 0 0 1 12.2 33.5"/>
<path d="M47.1 171.6l-4.5-2.6-1-.3h-1l-.9 .3-7 4.1-.7 .5-.2 .7M62.4 170.1a8.2 8.2 0 0 1 9.3-1.9 29 29 0 0 1 15.2 15.7 24 24 0 0 1 2 16.1 8 8 0 0 1-11.2 5.3 29 29 0 0 1-15.1-15.7 24 24 0 0 1-2.1-16.1l.5-1.3zM65.6 168.4a11.7 11.7 0 0 0-3.5 10.6 31.9 31.9 0 0 0 15.4 24 10.3 10.3 0 0 0 8.5 .8M69.8 167.9a29.8 29.8 0 0 0 5.1 20.6 28.8 28.8 0 0 0 13.7 12M74.9 169.7a9.8 9.8 0 0 0-10.9-.3 12.2 12.2 0 0 0-3.3 11.1 32 32 0 0 0 15.4 23.3 8.9 8.9 0 0 0 10.7-.6 11.4 11.4 0 0 0 2.8-8.1M137.6 176.4l-7.4 4.3M32.7 191l84.1 48.6M45 181l2.1-1.2a1.29 1.29 0 0 1-.6 1.4 1.29 1.29 0 0 1-1.5-.2zM45 181l-.7 1.3M102.3 212.5a6.3 6.3 0 0 0 2.8 4.9M102.3 202.7v9.8M102.3 212.5h1.4"/>
<path d="M102.3 202.7h1.4M103.7 212.5l.5 1.8 .7 1.1 .9 .7M103.7 202.7v9.8M105.1 217.4l11.7 6.7M105.8 216.1l11.7 6.8M105.8 216.1l-.7 1.3M112.9 206.3a6.3 6.3 0 0 0 2.8 4.9M112.9 207.2l.5 1.8 .7 1 .9 .8M112.9 207.2l-9.2 5.3M114.5 216.6a4 4 0 0 1 5.6 .4 2 2 0 0 1-2.4 2.1 3 3 0 0 1-3.5-1.7zM115 210.8l12.4 7.2 .7 .5 .2 .7M115 210.8l-9.2 5.3"/>
<path d="M126.7 217.6a.86 .86 0 0 1 .6 .8 .86 .86 0 0 1-.6 .8M126.7 219.2l-6.4 3.7M126.7 219.2l.7 1.2M128.3 219.2v15.5l-.2 .7-.7 .5M128.3 219.2l-.2 .7-.7 .5M116.8 239.6l1.1 .4 1.3 .1 1.8-.5M116.8 224.1l1.1 .4 1.3 .1 1.8-.5M116.8 224.1v15.5M117.5 222.9l1.4 .3 1.4-.3M117.5 222.9l-.7 1.2M120.3 222.9l.7 1.2M121 224.1v15.5"/>
<path d="M127.4 235.9l-6.4 3.7M127.4 220.4l-6.4 3.7M127.4 220.4v15.5"/>
</g>
<path d="M259.3 78.2l14.1-8.1M273.4 70.1l27.6-16M233.5 93.1l9.5-5.5M243 87.6l16.3-9.4M153.6 139.3l-2.5 1.4M122.8 157l-18.8 10.9M136.9 148.9l-14.1 8.1M151.1 140.7l-14.2 8.2M84.3 179.2l-4.3 2.5M104 167.9l-19.7 11.3" fill="none" stroke="#212529" stroke-width=".3" stroke-dasharray="6 .7 1.5 .7 1.5 .7"/>
<g fill="none" stroke="#212529" stroke-width=".3" stroke-dasharray="3 .7" stroke-dashoffset=".7">
<path d="M285.6 18.8a17.7 17.7 0 0 0-7.9 13.4l-.4 4.9M277.3 37.1v9.8M278.7 37.1v9.8M278.7 37.1h-1.4M289.8 38.7a8.5 8.5 0 0 1 3.5-4.1M291.6 39.1l1.2-1.6 1.5-1.2M292.5 39.3l1.1-1.9 2.1-1.9M293.3 34.6a10.9 10.9 0 0 1 10.5 .7 34.7 34.7 0 0 1 16.6 28.8 10.9 10.9 0 0 1-4.6 9.5M293.3 34.6l-8.9 5.1M294.3 36.3a9.9 9.9 0 0 1 9.6 .7 31.7 31.7 0 0 1 15.1 26.2 9.9 9.9 0 0 1-4.2 8.6M294.3 36.3l1.4-.8M295.7 35.5a9.9 9.9 0 0 1 9.6 .7 31.7 31.7 0 0 1 15.1 26.2 9.9 9.9 0 0 1-4.2 8.6"/>
<path d="M306.3 21.2a21.9 21.9 0 0 0-16.6-3.2 15.4 15.4 0 0 0-10.3 12.5l-.6 4.3-.1 2.3M251.6 58.7a10.9 10.9 0 0 0-4.7 9.5 34.7 34.7 0 0 0 9.4 23M252.2 58.9a10.6 10.6 0 0 0-4.6 9.3 34 34 0 0 0 16.3 28.1 10.6 10.6 0 0 0 10.3 .7M252.7 58.1v4.1M253.6 57.8v3.2M253.6 45.5v12.3M260 41.8l-6.4 3.7M260 41.8v15.5M264.2 57.3l84.2 48.6M264.2 41.8v15.5M264.2 57.3l-1.8-.5-1.3 .1-1.1 .4M264.2 41.8l-1.1-.4-1.3-.1-1.8 .5"/>
<path d="M264.2 41.8l-.7-.4M267.5 53.6l9.2-5.3M268.1 52.2v-9.8M268.1 52.2l9.2-5.3M268.1 42.4l9.2-5.3M275.9 48.6l-11.7-6.8M275.9 48.6l-.7-.4M276.7 48.3l-.7 .1-.8-.2M277.3 46.9l-.2 .9-.4 .5M278.7 46.9a1.73 1.73 0 0 1-.8 1.9 1.73 1.73 0 0 1-2-.2M278.7 46.9h-1.4M291.4 44.5a10 10 0 0 1 5.4-10.1 12.1 12.1 0 0 1 10.8 2.4 33.2 33.2 0 0 1 13.5 24.8 10 10 0 0 1-5.4 10.1 10.9 10.9 0 0 1-9.4-1.5"/>
<path d="M291.4 44.9v-.4M291.4 44.7v-.2M244.1 63a10.9 10.9 0 0 0-4.6 9.5 34.7 34.7 0 0 0 9.4 23M250.4 73.8l7.4-4.3M252.7 62.2l.3-.6 .6-.6M253.6 61l6.4-3.7M253.6 63.5l-.6-.6-.3-.7M253.6 63.5l23.2 13.3M253.6 61v2.5M257.8 69.5a5.4 5.4 0 0 0-1.9 5.3M257.8 69.5a5.3 5.3 0 0 0-2 5.2M257.9 68.9a6.4 6.4 0 0 0-1.9 7.1 15.3 15.3 0 0 0 9 11.3 4.3 4.3 0 0 0 3.4-.3"/>
<path d="M260.9 63.3a2.98 2.98 0 0 0 3.7 1.6l1.1-.3a1.64 1.64 0 0 0 1.2-1.3M260.9 63.3v-16.4M261.7 62l-.6 .6-.2 .7M266.9 63.3a3.2 3.2 0 0 0-4.2-1.6l-1 .3M266.9 63.3v-16.4M305.9 70l.4 .2M306.3 70.2l-.2-.1M314.8 71.8l-1.8 .7-1.9 .3M314.8 71.8l1.4-.8M315.8 73.6a8.5 8.5 0 0 1-5.3 .9M315.8 73.6l-8.9 5.1M316.2 71l-2 .8-2.9 .1"/>
<path d="M333.9 78.8v-9.8M333.9 78.8v.8M333.9 79.6v-.8M222.6 86.9a7.2 7.2 0 0 0-2.4 7.7 20.5 20.5 0 0 0 5.1 10.4M223.9 89.1a6.3 6.3 0 0 0-1.8 7 16.7 16.7 0 0 0 3.9 7.4M227.6 86.9l-3.7 2.2M233.8 83.4a6.3 6.3 0 0 0-1.8 7 16.7 16.7 0 0 0 3.9 7.4M235.9 97.8a7.8 7.8 0 0 0 7.2 3.2l.7-.3M236.9 96.8a6.7 6.7 0 0 0 6.7 2.8 4.2 4.2 0 0 0 2.2-4.3M239.5 84.3a3.8 3.8 0 0 0-6 1.4 12.3 12.3 0 0 0 3.4 11.1M243.6 88.4l.7 1.3M248.9 95.5a20.5 20.5 0 0 0 13.6 7.5 8.2 8.2 0 0 0 4.1-1.1"/>
<path d="M256.3 91.2a20.5 20.5 0 0 0 13.6 7.5 8.2 8.2 0 0 0 4.2-1.1M260.4 91.1l7.4-4.3M260.4 91.1a6.1 6.1 0 0 0 1.8-6.8 14.6 14.6 0 0 0-8.6-10.8 4.1 4.1 0 0 0-3.2 .3M262.3 85.8a5.4 5.4 0 0 0 5.5 1M262.3 86a5.3 5.3 0 0 0 5.5 .8M267.8 86.8a6.1 6.1 0 0 0 1.8-6.8 14.6 14.6 0 0 0-8.6-10.8 4.1 4.1 0 0 0-3.2 .3M268.4 87a6.4 6.4 0 0 0 1.9-7.1 15.3 15.3 0 0 0-9-11.3 4.3 4.3 0 0 0-3.4 .3M274.2 97a10.6 10.6 0 0 0 4.5-9.3 34 34 0 0 0-16.2-28.1 10.6 10.6 0 0 0-10.3-.7M336 83.3l.7 .4M336.7 83.7l-.7-.4M348.4 90.4l-11.7-6.7M225.3 105a10.6 10.6 0 0 0 8.3 4.1l1.5-.5"/>
<path d="M226 103.5a7.8 7.8 0 0 0 7.2 3.2l.7-.3M233.9 106.4a6.1 6.1 0 0 0 1.8-6.8 14.6 14.6 0 0 0-8.6-10.8 4.1 4.1 0 0 0-3.2 .3M237.6 104.2l-3.7 2.2M335.1 106.1a3.2 3.2 0 0 0 4.2 1.6l.9-.4M335.1 106.1v-16.3M340.2 107.3l.7-.5 .2-.7M341.1 106.1a2.98 2.98 0 0 0-3.7-1.7l-1.2 .4a1.64 1.64 0 0 0-1.1 1.3M341.1 106.1v-16.3M348.4 105.9v-15.5M349.2 107.1l-.2-.6-.6-.6M115.1 137.5a10.9 10.9 0 0 0-4.7 9.4 34.7 34.7 0 0 0 16.7 28.8 10.9 10.9 0 0 0 10.5 .7M115.7 137.7a10.6 10.6 0 0 0-4.5 9.3 34 34 0 0 0 16.2 28.1 10.6 10.6 0 0 0 10.3 .7"/>
<path d="M149.4 132.1a18.7 18.7 0 0 0 5.2 13.7M153.2 129.9a6.3 6.3 0 0 0-1.8 7 16.7 16.7 0 0 0 3.9 7.5M64.6 146.4a17.7 17.7 0 0 0-7.9 13.4l-.4 4.9M85.3 148.8a21.9 21.9 0 0 0-16.6-3.2 15.4 15.4 0 0 0-10.3 12.5l-.6 4.3v2.3M107.7 141.7a10.9 10.9 0 0 0-4.7 9.5 34.7 34.7 0 0 0 16.6 28.8 10.9 10.9 0 0 0 10.6 .7M113.9 152.6l7.4-4.3M121.3 148.3a5.4 5.4 0 0 0-1.8 5.3M121.3 148.3a5.3 5.3 0 0 0-2 5.2M121.4 147.7a6.4 6.4 0 0 0-1.9 7.1 15.3 15.3 0 0 0 9.1 11.3 4.3 4.3 0 0 0 3.3-.3M141.2 140.2a15.6 15.6 0 0 0 4.2 9.9M145.4 150.1l2.9 2.4M154.6 145.8a14.1 14.1 0 0 0 4.8 3.6"/>
<path d="M155.3 144.4a7.8 7.8 0 0 0 7.2 3.1l.7-.3M39 169.4l-6.3 3.7M39 169.4l.7-.4M43.3 169.4l-1.8-.5-1.3 .1-1.2 .4M43.3 169.4l-.7-.4M47.1 179.8v-9.8M54.9 176.1l-11.6-6.7M55.7 175.9l-.7 .1-.8-.3M55.7 175.9l-9.2 5.3M56.3 164.7v9.8M56.3 174.5l-.1 .8-.5 .6M56.3 164.7l-9.2 5.3"/>
<path d="M56.3 174.5l-9.2 5.3M57.8 174.5a1.73 1.73 0 0 1-.9 1.8 1.73 1.73 0 0 1-2-.2M57.8 164.7v9.8M57.8 174.5h-1.5M57.8 164.7h-1.5M65.2 166.2a10.8 10.8 0 0 0-4.6 9.8 35 35 0 0 0 15.9 28.1M65.2 166.2l8.9-5.1M66.2 168l-.6 .4M66.2 168l-1.4 .8M74.1 161.1a9.5 9.5 0 0 0-4.3 6.8M75.1 169.8l-.2-.1M75.1 169.8l-.4-.2"/>
<path d="M123.9 169.9l7.4-4.3M123.9 169.9a5 5 0 0 0 2.1-4.6M125.8 164.6a5.5 5.5 0 0 0 5.5 1M125.8 164.8a5.3 5.3 0 0 0 5.5 .8M126 165.3a15.1 15.1 0 0 0-8.5-12.9 4.4 4.4 0 0 0-3.6 .2M131.3 165.6a5 5 0 0 0 2.1-4.6M131.9 165.8a6.4 6.4 0 0 0 2-7.1 15.3 15.3 0 0 0-9.1-11.3 4.3 4.3 0 0 0-3.4 .3M133.4 161a15.1 15.1 0 0 0-8.4-12.9 4.4 4.4 0 0 0-3.7 .2M137.7 175.8a10.6 10.6 0 0 0 4.5-9.3 34 34 0 0 0-16.2-28.1 10.6 10.6 0 0 0-10.3-.7M32.7 188.6l-.7 .5-.2 .7M32.7 188.6v-15.5M39 184.9l1.8-.5 1.3 .1 1.2 .4"/>
<path d="M39 184.9l-6.3 3.7M39 184.9v-15.5M39.9 190.8a2.98 2.98 0 0 0 3.7 1.7l1.2-.3a1.64 1.64 0 0 0 1.1-1.4M39.9 190.8v-16.3M40.8 189.6l-.7 .6-.2 .6M43.3 184.9v-15.5M45.9 190.8a3.2 3.2 0 0 0-4.1-1.6l-1 .4M45.9 190.8v-16.3M47.1 180.6v-.8M89.6 195.1v-.2M89.6 194.9a32 32 0 0 0-14.5-25.1M89.6 194.9v.4"/>
<path d="M92.4 194.9a35 35 0 0 0-16.4-27.8 11.2 11.2 0 0 0-10.8-.9M101.2 189.8a35 35 0 0 0-16.3-27.8 11.2 11.2 0 0 0-10.8-.9M76.5 204.1a11.4 11.4 0 0 0 11.2 1.1M86 203.8l.7-.3M86.7 203.5a9.9 9.9 0 0 0 4.3-8.7 31.7 31.7 0 0 0-15.2-26.2 9.9 9.9 0 0 0-9.6-.6M86.7 203.5l-1.4 .8M87.7 205.2a10.6 10.6 0 0 0 4.7-9v-1.3M87.7 205.2l8.9-5.1M88.6 200.5a9.8 9.8 0 0 0 8-.4M96.6 200.1a10.6 10.6 0 0 0 4.6-9v-1.3M112.9 206.3v-9.8M112.9 206.3v.9"/>
<path d="M115.7 211.2l-.7-.4M127.4 218l-11.7-6.8M127.4 218v15.5M114.2 233.7a3.2 3.2 0 0 0 4.1 1.6l1-.4M114.2 233.7v-16.3M119.3 234.9l.6-.5 .3-.7M120.2 233.7a2.98 2.98 0 0 0-3.7-1.7l-1.2 .3a1.64 1.64 0 0 0-1.1 1.4M120.2 233.7v-16.3M127.4 233.5l.7 .6 .2 .6M127.4 233.5l-84.1-48.6"/>
</g>
<path d="M190.5 128.5h.1" fill="none" stroke="#000" stroke-width=".3"/>
<path d="M249.5 26.2h5l19.2 10.3M223.3 53.1h5l14.6 16.3M191.2 85h5l15.3 13.2M135.9 119.2h-5l-11.2 20M87.7 127h-5l-11.4 20" fill="none" stroke="#212529" stroke-width=".3"/>
<g fill="#212529" stroke="#212529" stroke-width=".3">
<path d="M270.9 34.4l2.8 2.1-3.3-1.1z"/>
<path d="M240.2 67.2l.8-.8 1.9 3z"/>
<path d="M209.2 95.4l2.3 2.8-3-1.9z"/>
<path d="M120.9 135.9l1 .5-2.2 2.8z"/>
<path d="M72.6 143.7l1 .6-2.3 2.7z"/>
</g>
<g fill="none" stroke="#000" stroke-width=".36">
<path d="M230 219.3h7.4v7.9h-7.4zM237.4 219.3h7.4v7.9h-7.4zM244.8 219.3h64.8v7.9h-64.8zM309.6 219.3h54.9v7.9h-54.9zM364.5 219.3h25.2v7.9h-25.2zM389.7 219.3h24.8v7.9h-24.8zM230 227.2h7.4v8h-7.4zM230 235.2h7.4v7.9h-7.4zM237.4 227.2h7.4v8h-7.4zM237.4 235.2h7.4v7.9h-7.4zM244.8 227.2h64.8v8h-64.8zM244.8 235.2h64.8v7.9h-64.8z"/>
<path d="M309.6 227.2h54.9v8h-54.9zM309.6 235.2h54.9v7.9h-54.9zM364.5 227.2h25.2v8h-25.2zM364.5 235.2h25.2v7.9h-25.2zM389.7 227.2h24.8v8h-24.8zM389.7 235.2h24.8v7.9h-24.8z"/>
</g>
<text font-size="7" x="325" y="269.8">Gred - montaža</text>
<g font-size="5.3" fill="#212529">
<text x="245.4" y="28">1</text>
<text x="218.5" y="54.9">2</text>
<text x="186.4" y="86.9">3</text>
<text x="138.3" y="121.1">4</text>
<text x="90.1" y="128.9">5</text>
</g>
<g font-size="5">
<text x="257.7" y="279.1">David Rihtaršič</text>
<text x="345.1" y="281.1">UL.PeF.TP1.001</text>
</g>
<g font-size="3.2">
<text x="233" y="225.3">3</text>
<text x="240.4" y="225.3">2</text>
<text x="246.4" y="225.3">Ležaj 40/90 x 23</text>
<text x="331.1" y="225.3">6308-2RS</text>
<text x="373.9" y="225.3">Jeklo</text>
<text x="397.5" y="225.3">65,00 g</text>
<text x="233" y="233.2">2</text>
<text x="240.4" y="233.2">2</text>
<text x="246.4" y="233.2">Ležišče ležaja 150 x 250 x 30</text>
<text x="335.1" y="233.2">100</text>
<text x="373.9" y="233.2">Jeklo</text>
<text x="396.7" y="233.2">254,00 g</text>
<text x="233.2" y="241.1">1</text>
<text x="240.6" y="241.1">1</text>
<text x="246.4" y="241.1">Gred 50 x 200</text>
<text x="334.9" y="241.1">200</text>
<text x="367.7" y="241.1">Nejraveče jeklo</text>
<text x="397" y="241.1">158,00 g</text>
</g>
<g font-size="3">
<text x="231.1" y="246.4">Poz.</text>
<text x="231.5" y="251.7">Projekc.:</text>
<text x="238.4" y="246.4">Kos.</text>
<text x="264.1" y="246.4">Naziv in mere</text>
<text x="321.7" y="251.4">Merilo:</text>
<text x="325.1" y="246.5">Št. risbe / Standard</text>
<text x="336.6" y="251.3">1 : 2</text>
<text x="356.1" y="251.4">Pozicija</text>
<text x="364.6" y="251.4">:</text>
<text x="367.8" y="251.5">montaža</text>
<text x="371.7" y="246.4">Material</text>
<text x="389.8" y="251.3">Masa:</text>
<text x="398" y="246.4">Masa</text>
<text x="399.3" y="251.3">873 g</text>
<text x="231.8" y="255.3">ISO 128</text>
<text x="271.9" y="253.6">Spl. princip toler.:</text>
<text x="321.7" y="256.1">Material:</text>
<text x="336.6" y="256.1">Jeklo</text>
<text x="231.6" y="260.4">Ozn.</text>
<text x="240.2" y="260.1">Opomba</text>
<text x="240.2" y="263.7">Pregledal</text>
<text x="271.8" y="260.6">Ime in Priimek</text>
<text x="302.6" y="260.6">Datum</text>
<text x="322" y="262">Naslov risbe:</text>
<text x="271.8" y="264.2">Rihtaršič</text>
<text x="302.6" y="264.2">23. 3. 2026</text>
<text x="231.7" y="275.2">Risal:</text>
<text x="321.7" y="275.2">Označba risbe:</text>
<text x="402" y="276.1">St./str.</text>
<text x="403.3" y="280.3">2</text>
<text x="401.5" y="285.5">Format:</text>
<text x="321.7" y="290.2">Datoteka:</text>
<text x="337.3" y="290.1">.../ime_datoteke.FCStd</text>
<text x="404.7" y="289.6">A3</text>
</g>
</svg>
